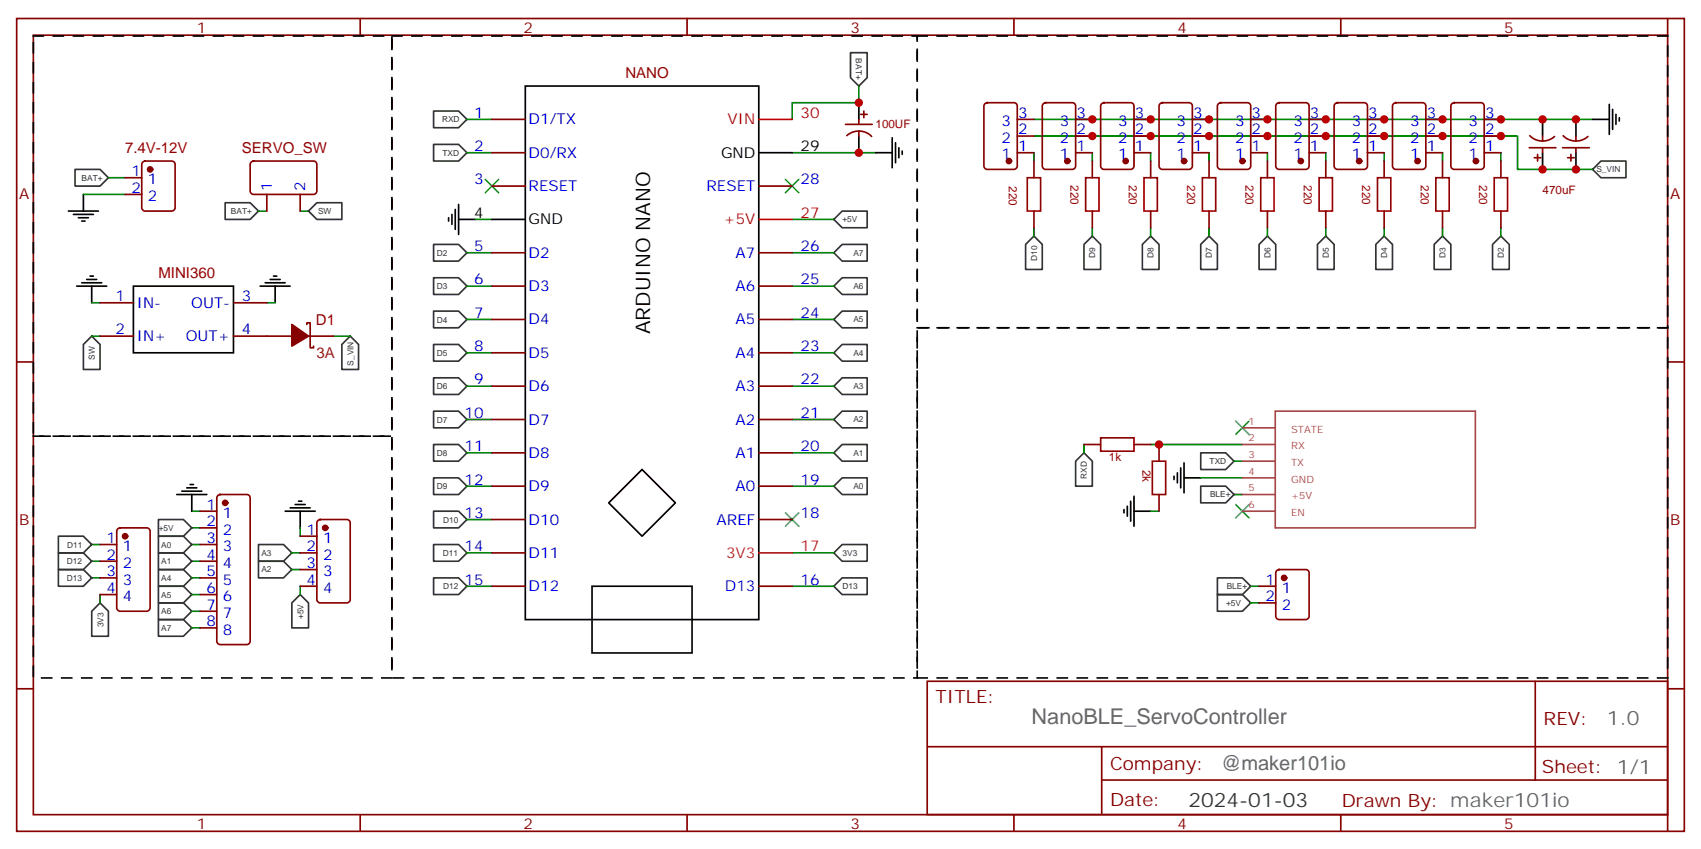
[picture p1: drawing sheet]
<svg xmlns="http://www.w3.org/2000/svg" width="360mm" height="180mm" viewBox="0 0 360 180" stroke-linecap="round" stroke-linejoin="round" font-family="sans-serif">
<g fill="none" stroke="#870000" stroke-width=".35">
<path d="M3.5 3.9h352.8v172h-352.8zM7.1 7.4h345.7v165h-345.7zM76.2 3.9v3.5M145.3 3.9v3.5M214.5 3.9v3.5M283.6 3.9v3.5M352.8 3.9v3.5M26.5 37.6h3.5M30.2 34.3l.5-.2h5.6a.71 .71 0 0 1 .7 .7v9.2a.76 .76 0 0 1-.7 .7h-5.6a.76 .76 0 0 1-.7-.7v-9.2zM53.2 34.3l.4-.2h12.7a.71 .71 0 0 1 .7 .7v5.6a.76 .76 0 0 1-.7 .7h-12.7a.76 .76 0 0 1-.7-.7v-5.6zM104.1 32.3h7M104.1 25.3h7"/>
<path d="M104.1 39.4h7M160.5 39.4h7.1M178.9 26.3h5.6M179.1 28.7a3.8 3.8 0 0 1 5.3 .2M181.7 25.3v1M181.7 27.7v1.1M182 24.2h1.4M182.7 23.5v1.4M208.4 21.9l.4-.2h5.7a.71 .71 0 0 1 .7 .7v12.7a.76 .76 0 0 1-.7 .7h-5.7a.76 .76 0 0 1-.7-.7v-12.7zM215.2 32.3h3.5M215.2 28.8h3.5M215.2 25.3h3.5"/>
<path d="M218.7 34.1v3.5M220.7 21.9l.5-.2h5.6a.71 .71 0 0 1 .7 .7v12.7a.76 .76 0 0 1-.7 .7h-5.6a.76 .76 0 0 1-.7-.7v-12.7zM227.5 32.3h3.6M227.5 28.8h3.6M227.5 25.3h3.6M231.1 34.1v3.5M233.1 21.9l.4-.2h5.7a.71 .71 0 0 1 .7 .7v12.7a.76 .76 0 0 1-.7 .7h-5.7a.76 .76 0 0 1-.7-.7v-12.7zM239.9 32.3h3.5M239.9 28.8h3.5M239.9 25.3h3.5M243.4 34.1v3.5M245.4 21.9l.5-.2h5.6a.71 .71 0 0 1 .7 .7v12.7a.76 .76 0 0 1-.7 .7h-5.6a.76 .76 0 0 1-.7-.7v-12.7z"/>
<path d="M252.2 32.3h3.6M252.2 28.8h3.6M252.2 25.3h3.6M255.8 34.1v3.5M257.8 21.9l.4-.2h5.7a.71 .71 0 0 1 .7 .7v12.7a.76 .76 0 0 1-.7 .7h-5.7a.76 .76 0 0 1-.7-.7v-12.7zM264.6 32.3h3.5M264.6 28.8h3.5M264.6 25.3h3.5M268.1 34.1v3.5M270.1 21.9l.5-.2h5.6a.71 .71 0 0 1 .7 .7v12.7a.76 .76 0 0 1-.7 .7h-5.6a.76 .76 0 0 1-.7-.7v-12.7zM276.9 32.3h3.6M276.9 28.8h3.6"/>
<path d="M276.9 25.3h3.6M280.5 34.1v3.5M282.5 21.9l.4-.2h5.7a.71 .71 0 0 1 .7 .7v12.7a.76 .76 0 0 1-.7 .7h-5.7a.76 .76 0 0 1-.7-.7v-12.7zM289.3 32.3h3.5M289.3 28.8h3.5M289.3 25.3h3.5M292.8 34.1v3.5M294.8 21.9l.5-.2h5.6a.71 .71 0 0 1 .7 .7v12.7a.76 .76 0 0 1-.7 .7h-5.6a.76 .76 0 0 1-.7-.7v-12.7zM301.6 32.3h3.6M301.6 28.8h3.6M301.6 25.3h3.6M305.2 34.1v3.5"/>
<path d="M307.2 21.9l.4-.2h5.7a.71 .71 0 0 1 .7 .7v12.7a.76 .76 0 0 1-.7 .7h-5.7a.76 .76 0 0 1-.7-.7v-12.7zM314 32.3h3.5M314 28.8h3.5M314 25.3h3.5M317.5 34.1v3.5M323.5 31.3h5.6M323.6 28.7a3.8 3.8 0 0 0 5.3 .2M324.6 33.4h1.4M325.3 32.7v1.4M326.3 28.8v1M326.3 31.3v1M330.6 31.3h5.6"/>
<path d="M330.7 28.7a3.8 3.8 0 0 0 5.2 .2M331.6 33.4h1.4M332.3 32.7v1.4M333.4 28.8v1M333.4 31.3v1M26.5 41.1h3.5M56.4 41.1v3.6M63.5 41.1v3.6M104.1 53.5h7M160.5 53.5h7.1M218.7 44.7v3.5M231.1 44.7v3.5"/>
<path d="M243.4 44.7v3.5M255.8 44.7v3.5M268.1 44.7v3.5M280.5 44.7v3.5M292.8 44.7v3.5M305.2 44.7v3.5M317.5 44.7v3.5M3.5 76.6h3.6M21.2 71.1h7M21.2 64.1h7M49.4 71.1h12.3M49.4 64.1h7"/>
<path d="M64.9 68.7v-.4h.7v5.3h.7v-.4M65.3 71.1h5.3M104.1 60.5h7M104.1 67.6h7M104.1 74.6h7M160.5 60.5h7.1M160.5 67.6h7.1M160.5 74.6h7.1M352.8 76.6h3.5M104.1 81.7h7M104.1 88.8h7M104.1 95.8h7"/>
<path d="M160.5 81.7h7.1M160.5 88.8h7.1M160.5 95.8h7.1M229.3 94.1h3.5M239.9 94.1h3.5M245.2 94.1v3.5M21.2 115.2h3.5M21.2 118.7h3.5M24.9 111.9l.5-.2h5.6a.71 .71 0 0 1 .7 .7v16.2a.76 .76 0 0 1-.7 .7h-5.6a.76 .76 0 0 1-.7-.7v-16.2zM42.3 108.2h3.6M42.3 111.7h3.6M42.3 115.2h3.6"/>
<path d="M42.3 118.7h3.6M46.1 104.8l.5-.2h5.6a.71 .71 0 0 1 .7 .7v30.4a.76 .76 0 0 1-.7 .7h-5.6a.76 .76 0 0 1-.7-.7v-30.4zM63.5 117h3.5M63.5 113.5h3.5M67.3 110.1l.4-.2h5.7a.71 .71 0 0 1 .7 .7v16.3a.76 .76 0 0 1-.7 .7h-5.7a.76 .76 0 0 1-.7-.7v-16.3zM104.1 102.9h7M104.1 109.9h7M104.1 117h7M160.5 102.9h7.1M160.5 109.9h7.1M245.2 104.6v3.6M21.2 122.3h3.5"/>
<path d="M21.2 125.8h3.5M42.3 122.3h3.6M42.3 125.8h3.6M42.3 129.3h3.6M42.3 132.9h3.6M63.5 124h3.5M63.5 120.5h3.5M104.1 124h7M160.5 124h7.1M266.3 124h3.6M266.3 127.6h3.6M270.1 120.7l.5-.2h5.6a.71 .71 0 0 1 .7 .7v9.2a.76 .76 0 0 1-.7 .7h-5.6a.76 .76 0 0 1-.7-.7v-9.2z"/>
<path d="M3.5 145.7h3.6M196.1 144.1h156.7v28.3h-156.7zM196.2 158h156.4M233.1 158v14.1M324.8 144.2v20.8M352.8 145.7h3.5M76.2 172.4v3.5M145.3 172.4v3.5M214.5 172.4v3.5M233.1 165h119.5M283.6 172.4v3.5M352.8 172.4v3.5"/>
</g>
<g fill="none" stroke="#333" stroke-width=".35">
<path d="M179.9 11.1h3.5v5.3l-1.7 1.8-1.8-1.8zM15.9 35.8h5.3l1.7 1.8-1.7 1.8h-5.3zM91.7 23.5h5.3l1.8 1.8-1.8 1.7h-5.3zM91.7 30.6h5.3l1.8 1.7-1.8 1.8h-5.3zM338.7 34.1h5.3v3.5h-5.3l-1.8-1.8zM47.6 42.9h5.3l1.8 1.8-1.8 1.7h-5.3zM65.3 44.7l1.7-1.8h5.3v3.5h-5.3zM91.7 51.7h5.3l1.8 1.8-1.8 1.7h-5.3zM91.7 58.8h5.3l1.8 1.7-1.8 1.8h-5.3zM176.4 46.4l1.8-1.7h5.2v3.5h-5.2zM176.4 53.5l1.8-1.8h5.2v3.5h-5.2zM218.7 50l1.8 1.7v5.3h-3.5v-5.3z"/>
<path d="M231.1 50l1.7 1.7v5.3h-3.5v-5.3zM243.4 50l1.8 1.7v5.3h-3.5v-5.3zM255.8 50l1.7 1.7v5.3h-3.5v-5.3zM268.1 50l1.8 1.7v5.3h-3.6v-5.3zM278.7 51.7l1.8-1.7 1.7 1.7v5.3h-3.5zM292.8 50l1.8 1.7v5.3h-3.6v-5.3zM303.4 51.7l1.8-1.7 1.7 1.7v5.3h-3.5zM317.5 50l1.8 1.7v5.3h-3.6v-5.3zM19.4 71.1l1.8 1.8v5.3h-3.6v-5.3zM74.1 71.1l1.7 1.8v5.3h-3.5v-5.3zM91.7 65.8h5.3l1.8 1.8-1.8 1.8h-5.3zM91.7 72.9h5.3l1.8 1.7-1.8 1.8h-5.3z"/>
<path d="M91.7 79.9h5.3l1.8 1.8-1.8 1.8h-5.3zM176.4 60.5l1.8-1.7h5.2v3.5h-5.2zM176.4 67.6l1.8-1.8h5.2v3.6h-5.2zM176.4 74.6l1.8-1.7h5.2v3.5h-5.2zM91.7 87h5.3l1.8 1.8-1.8 1.7h-5.3zM91.7 94.1h5.3l1.8 1.7-1.8 1.8h-5.3zM176.4 81.7l1.8-1.8h5.2v3.6h-5.2zM176.4 88.8l1.8-1.8h5.2v3.5h-5.2zM176.4 95.8l1.8-1.7h5.2v3.5h-5.2zM229.3 95.8l1.8 1.8v5.3h-3.6v-5.3zM254 95.8h5.3l1.8 1.8-1.8 1.7h-5.3zM12.3 113.5h5.3l1.8 1.7-1.8 1.8h-5.3z"/>
<path d="M12.3 117h5.3l1.8 1.7-1.8 1.8h-5.3zM33.5 113.5h5.3l1.8 1.7-1.8 1.8h-5.3zM33.5 117h5.3l1.8 1.7-1.8 1.8h-5.3zM33.5 109.9h5.3l1.8 1.8-1.8 1.8h-5.3zM54.7 115.2h5.3l1.7 1.8-1.7 1.7h-5.3zM54.7 118.7h5.3l1.7 1.8-1.7 1.8h-5.3zM91.7 101.1h5.3l1.8 1.8-1.8 1.7h-5.3zM91.7 108.2h5.3l1.8 1.7-1.8 1.8h-5.3zM91.7 115.2h5.3l1.8 1.8-1.8 1.7h-5.3zM176.4 117l1.8-1.8h5.2v3.5h-5.2zM176.4 102.9l1.8-1.8h5.2v3.5h-5.2zM254 102.9h5.3l1.8 1.7-1.8 1.8h-5.3z"/>
<path d="M12.3 120.5h5.3l1.8 1.8-1.8 1.7h-5.3zM21.2 127.6l1.7 1.7v5.3h-3.5v-5.3zM33.5 120.5h5.3l1.8 1.8-1.8 1.7h-5.3zM33.5 124h5.3l1.8 1.8-1.8 1.8h-5.3zM33.5 127.6h5.3l1.8 1.7-1.8 1.8h-5.3zM33.5 131.1h5.3l1.8 1.8-1.8 1.7h-5.3zM63.5 125.8l1.8 1.8v5.3h-3.6v-5.3zM91.7 122.3h5.3l1.8 1.7-1.8 1.8h-5.3zM176.4 124l1.8-1.7h5.2v3.5h-5.2zM257.5 125.8h5.3l1.8 1.8-1.8 1.7h-5.3zM257.5 122.3h5.3l1.8 1.7-1.8 1.8h-5.3z"/>
</g>
<g fill="none" stroke="#008700" stroke-width=".35">
<path d="M181.7 18.2v3.5h-14.1v3.6M22.9 37.6h3.6M98.8 32.3h5.3M98.8 25.3h5.3M167.6 32.3h17.6M218.7 28.8h102.3v7h15.9M218.7 25.3h118.2M218.7 32.3v1.8M231.1 32.3v1.8M243.4 32.3v1.8M255.8 32.3v1.8M268.1 32.3v1.8"/>
<path d="M280.5 32.3v1.8M292.8 32.3v1.8M305.2 32.3v1.8M317.5 32.3v1.8M17.6 41.1h8.9M54.7 44.7h1.7M63.5 44.7h1.8M98.8 53.5h5.3M100.5 46.4h3.6M167.6 46.4h8.8M167.6 53.5h8.8M218.7 48.2v1.8"/>
<path d="M231.1 48.2v1.8M243.4 48.2v1.8M255.8 48.2v1.8M268.1 48.2v1.8M280.5 48.2v1.8M292.8 48.2v1.8M305.2 48.2v1.8M317.5 48.2v1.8M19.4 71.1h1.8M19.4 64.1h1.8M56.4 64.1h1.8M70.6 71.1h3.5"/>
<path d="M98.8 60.5h5.3M98.8 67.6h5.3M98.8 74.6h5.3M167.6 60.5h8.8M167.6 67.6h8.8M167.6 74.6h8.8M98.8 81.7h5.3M98.8 88.8h5.3M98.8 95.8h5.3M167.6 81.7h8.8M167.6 88.8h8.8M167.6 95.8h8.8"/>
<path d="M229.3 94.1v1.7M243.4 94.1h19.4M261.1 97.6h1.7M19.4 115.2h1.8M19.4 118.7h1.8M40.6 115.2h1.7M40.6 118.7h1.7M40.6 108.2h1.7M40.6 111.7h1.7M61.7 117h1.8M63.5 111.7v1.8M98.8 102.9h5.3"/>
<path d="M98.8 109.9h5.3M98.8 117h5.3M167.6 102.9h8.8M167.6 117h8.8M243.4 108.2h1.8M254 101.1h8.8M261.1 104.6h1.7M19.4 122.3h1.8M21.2 125.8v1.8M40.6 122.3h1.7M40.6 125.8h1.7M40.6 129.3h1.7"/>
<path d="M40.6 132.9h1.7M61.7 120.5h1.8M63.5 124v1.8M98.8 124h5.3M167.6 124h8.8M264.6 124h1.7M264.6 127.6h1.7"/>
</g>
<path d="M7.1 7.6h75.8v84.7h-75.8zM82.9 7.6h111.1v135.8h-111.1zM194 7.6h158.8v61.8h-158.8zM194 69.4h158.8v74h-158.8zM7.1 92.3h75.8v51.1h-75.8z" fill="none" stroke="#000" stroke-width=".35" stroke-dasharray="2.1 2.1"/>
<path d="M102.7 38l2.8 2.8M105.5 38l-2.8 2.8M166.2 38l2.8 2.8M169 38l-2.8 2.8M261.4 89.1l2.8 2.8M264.2 89.1l-2.8 2.8M166.2 108.5l2.8 2.8M169 108.5l-2.8 2.8M261.4 106.8l2.8 2.8M264.2 106.8l-2.8 2.8" fill="none" stroke="#3c3" stroke-width=".35"/>
<g fill="none" stroke="#000" stroke-width=".35">
<path d="M111.1 18.2h49.4v112.9h-49.4zM160.5 32.3h7.1M181.7 21.7v3.6M181.7 28.8v3.5M185.2 32.3h3.5M188.7 29.1v6.4M189.4 30.2v4.2M190.1 31.3v2.1M190.9 32v.7M326.3 25.3v3.5M326.3 32.3v3.5M333.4 25.3v3.5"/>
<path d="M333.4 32.3v3.5M336.9 25.3h3.5M340.4 22.1v6.3M341.1 23.1v4.3M341.8 24.2v2.1M342.5 24.9v.7M14.5 44.7h6.3M15.5 45.4h4.3M16.6 46.1h2.1M17.3 46.8h.7M17.3 59.8h4.2M17.6 41.1v3.6"/>
<path d="M18.3 59.1h2.2M19 58.4h.8M56.1 59.8h4.2M57.1 59.1h2.2M57.9 58.4h.7M94.9 46.1v.7M95.6 45.4v2.1M96.3 44.3v4.2M97 46.4h3.5M97 43.3v6.3M104.1 46.4h7M16.2 60.5h6.4"/>
<path d="M19.4 60.5v3.6M28.2 60.5h21.2v14.1h-21.2zM55 60.5h6.4M58.2 60.5v3.6M135.8 99.3l7.1 7.1-7.1 7.1-7-7.1zM249.8 99v4.2M250.5 97.9v6.4M37.4 104.6h6.3M38.5 103.9h4.2M39.5 103.2h2.1M40.2 102.5h.7M40.6 104.6v3.6"/>
<path d="M60.3 108.2h6.4M61.4 107.5h4.2M62.4 106.8h2.2M63.1 106h.8M63.5 108.2v3.5M237.8 107.8v.7M238.5 107.1v2.1M239.2 106v4.3M239.9 108.2h3.5M239.9 105v6.3M248.4 100.8v.7M249.1 100v2.2"/>
<path d="M250.5 101.1h3.5M125.2 124h21.2v14.1h-21.2z"/>
</g>
<g fill="#870000" stroke="#870000" stroke-width=".35">
<path d="M61.7 68.7l3.6 2.4-3.6 2.1z"/>
<circle cx="31.7" cy="35.8" r=".53"/>
<circle cx="213.4" cy="34.1" r=".53"/>
<circle cx="225.8" cy="34.1" r=".53"/>
<circle cx="238.1" cy="34.1" r=".53"/>
<circle cx="250.5" cy="34.1" r=".53"/>
<circle cx="262.8" cy="34.1" r=".53"/>
<circle cx="275.2" cy="34.1" r=".53"/>
<circle cx="287.5" cy="34.1" r=".53"/>
<circle cx="299.9" cy="34.1" r=".53"/>
<circle cx="312.2" cy="34.1" r=".53"/>
<circle cx="68.8" cy="111.7" r=".53"/>
<circle cx="47.6" cy="106.4" r=".53"/>
<circle cx="26.5" cy="113.5" r=".53"/>
<circle cx="271.6" cy="122.3" r=".53"/>
</g>
<path d="M217.3 37.6h2.8v7.1h-2.8zM229.7 37.6h2.8v7.1h-2.8zM242 37.6h2.8v7.1h-2.8zM254.4 37.6h2.8v7.1h-2.8zM266.7 37.6h2.8v7.1h-2.8zM279 37.6h2.9v7.1h-2.9zM291.4 37.6h2.8v7.1h-2.8zM303.7 37.6h2.9v7.1h-2.9zM316.1 37.6h2.8v7.1h-2.8zM232.8 92.6h7.1v2.9h-7.1zM243.8 97.6h2.8v7h-2.8z" fill="none" stroke="#a10000" stroke-width=".35"/>
<path d="M262.8 90.5h7M262.8 94.1h7M262.8 97.6h7M269.8 87h42.3v24.7h-42.3zM262.8 101.1h7M262.8 104.6h7M262.8 108.2h7" fill="none" stroke="#a64a4a" stroke-width=".35"/>
<path d="M160.5 46.4h7.1M160.5 117h7.1" fill="none" stroke="#f03" stroke-width=".35"/>
<path d="M160.5 25.3h7.1" fill="none" stroke="#f00" stroke-width=".35"/>
<g fill="#c00">
<circle cx="181.7" cy="21.7" r=".88"/>
<circle cx="181.7" cy="32.3" r=".88"/>
<circle cx="326.3" cy="25.3" r=".88"/>
<circle cx="317.5" cy="25.3" r=".88"/>
<circle cx="305.2" cy="25.3" r=".88"/>
<circle cx="292.8" cy="25.3" r=".88"/>
<circle cx="280.5" cy="25.3" r=".88"/>
<circle cx="268.1" cy="25.3" r=".88"/>
<circle cx="255.8" cy="25.3" r=".88"/>
<circle cx="243.4" cy="25.3" r=".88"/>
<circle cx="333.4" cy="35.8" r=".88"/>
<circle cx="326.3" cy="35.8" r=".88"/>
<circle cx="317.5" cy="28.8" r=".88"/>
<circle cx="305.2" cy="28.8" r=".88"/>
<circle cx="292.8" cy="28.8" r=".88"/>
<circle cx="280.5" cy="28.8" r=".88"/>
<circle cx="268.1" cy="28.8" r=".88"/>
<circle cx="255.8" cy="28.8" r=".88"/>
<circle cx="243.4" cy="28.8" r=".88"/>
<circle cx="333.4" cy="25.3" r=".88"/>
<circle cx="231.1" cy="25.3" r=".88"/>
<circle cx="231.1" cy="28.8" r=".88"/>
<circle cx="245.2" cy="94.1" r=".88"/>
</g>
<text font-size="4.6" fill="#666" x="218.2" y="153.2">NanoBLE_ServoController</text>
<text font-size="4.2" x="137.5" y="70.7" transform="rotate(-90 137.5 70.7)">ARDUINO NANO</text>
<g font-size="4.2" fill="#666">
<text x="339.9" y="153.4">1.0</text>
<text x="258.3" y="163">@maker101io</text>
</g>
<text font-size="4.2" fill="#333" x="251.4" y="170.8">2024-01-03</text>
<g font-size="3.9" fill="#800">
<text x="197.9" y="148.7">TITLE:</text>
<text x="326.5" y="153.4">REV:</text>
<text x="234.8" y="162.9">Company:</text>
<text x="326.2" y="163.5">Sheet: 1/1</text>
<text x="234.8" y="170.6">Date:</text>
<text x="283.9" y="170.7">Drawn By: maker101io</text>
</g>
<g font-size="3.2" fill="#800">
<text x="41.6" y="6.9">1</text>
<text x="110.8" y="6.9">2</text>
<text x="179.9" y="6.9">3</text>
<text x="249.1" y="6.9">4</text>
<text x="318.2" y="6.9">5</text>
<text x="4.1" y="42">A</text>
<text x="353.3" y="42">A</text>
<text x="4.1" y="111.2">B</text>
<text x="353.3" y="111.2">B</text>
<text x="41.6" y="175.4">1</text>
<text x="110.8" y="175.4">2</text>
<text x="179.9" y="175.4">3</text>
<text x="249.1" y="175.4">4</text>
<text x="318.2" y="175.4">5</text>
</g>
<g font-size="3.2" fill="#900">
<text x="132.3" y="16.4">NANO</text>
<text x="26.5" y="32.3">7.4V-12V</text>
<text x="51.2" y="32.3">SERVO_SW</text>
<text x="33.5" y="58.8">MINI360</text>
<text x="66.8" y="68.7">D1</text>
</g>
<g font-size="3.2" fill="#00f">
<text x="100.3" y="24.9">1</text>
<text x="111.8" y="26.3">D1/TX</text>
<text x="211.9" y="26.7">3</text>
<text x="215.4" y="28.4">2</text>
<text x="215.4" y="24.9">3</text>
<text x="224.2" y="26.7">3</text>
<text x="227.7" y="28.4">2</text>
<text x="227.7" y="24.9">3</text>
<text x="236.6" y="26.7">3</text>
<text x="240.1" y="28.4">2</text>
<text x="240.1" y="24.9">3</text>
<text x="248.9" y="26.7">3</text>
<text x="252.4" y="28.4">2</text>
<text x="252.4" y="24.9">3</text>
<text x="261.3" y="26.7">3</text>
<text x="264.8" y="28.4">2</text>
<text x="264.8" y="24.9">3</text>
<text x="273.6" y="26.7">3</text>
<text x="277.1" y="28.4">2</text>
<text x="277.1" y="24.9">3</text>
<text x="286" y="26.7">3</text>
<text x="289.5" y="28.4">2</text>
<text x="289.5" y="24.9">3</text>
<text x="298.3" y="26.7">3</text>
<text x="301.8" y="28.4">2</text>
<text x="301.8" y="24.9">3</text>
<text x="310.6" y="26.7">3</text>
<text x="314.1" y="28.4">2</text>
<text x="314.1" y="24.9">3</text>
<text x="100.3" y="32">2</text>
<text x="111.8" y="33.4">D0/RX</text>
<text x="211.9" y="33.7">1</text>
<text x="211.9" y="30.2">2</text>
<text x="215.4" y="32">1</text>
<text x="224.2" y="33.7">1</text>
<text x="224.2" y="30.2">2</text>
<text x="227.7" y="32">1</text>
<text x="236.6" y="33.7">1</text>
<text x="236.6" y="30.2">2</text>
<text x="240.1" y="32">1</text>
<text x="248.9" y="33.7">1</text>
<text x="248.9" y="30.2">2</text>
<text x="252.4" y="32">1</text>
<text x="261.3" y="33.7">1</text>
<text x="261.3" y="30.2">2</text>
<text x="264.8" y="32">1</text>
<text x="273.6" y="33.7">1</text>
<text x="273.6" y="30.2">2</text>
<text x="277.1" y="32">1</text>
<text x="286" y="33.7">1</text>
<text x="286" y="30.2">2</text>
<text x="289.5" y="32">1</text>
<text x="298.3" y="33.7">1</text>
<text x="298.3" y="30.2">2</text>
<text x="301.8" y="32">1</text>
<text x="310.6" y="33.7">1</text>
<text x="310.6" y="30.2">2</text>
<text x="314.1" y="32">1</text>
<text x="27.8" y="37.3">1</text>
<text x="27.8" y="40.8">2</text>
<text x="31.3" y="39">1</text>
<text x="57.5" y="40.4" transform="rotate(-90 57.5 40.4)">1</text>
<text x="64.6" y="40.4" transform="rotate(-90 64.6 40.4)">2</text>
<text x="100.3" y="39">3</text>
<text x="111.8" y="40.4">RESET</text>
<text x="149.5" y="40.4">RESET</text>
<text x="169.3" y="39">28</text>
<text x="31.3" y="42.5">2</text>
<text x="100.3" y="53.1">5</text>
<text x="169.3" y="53.1">26</text>
<text x="111.8" y="54.5">D2</text>
<text x="155.6" y="54.5">A7</text>
<text x="24.4" y="63.7">1</text>
<text x="28.9" y="65.1">IN-</text>
<text x="40.5" y="65.1">OUT-</text>
<text x="51.2" y="63.7">3</text>
<text x="100.3" y="60.2">6</text>
<text x="111.8" y="61.6">D3</text>
<text x="155.6" y="61.6">A6</text>
<text x="169.3" y="60.2">25</text>
<text x="24.4" y="70.8">2</text>
<text x="51.2" y="70.8">4</text>
<text x="100.3" y="67.2">7</text>
<text x="111.8" y="68.7">D4</text>
<text x="155.6" y="68.7">A5</text>
<text x="169.3" y="67.2">24</text>
<text x="28.9" y="72.2">IN+</text>
<text x="39.3" y="72.2">OUT+</text>
<text x="100.3" y="74.3">8</text>
<text x="111.8" y="75.7">D5</text>
<text x="155.6" y="75.7">A4</text>
<text x="169.3" y="74.3">23</text>
<text x="100.3" y="81.4">9</text>
<text x="111.8" y="82.8">D6</text>
<text x="155.6" y="82.8">A3</text>
<text x="169.3" y="81.4">22</text>
<text x="98.3" y="88.4">10</text>
<text x="111.8" y="89.8">D7</text>
<text x="155.6" y="89.8">A2</text>
<text x="169.3" y="88.4">21</text>
<text x="98.3" y="95.5">11</text>
<text x="169.3" y="95.5">20</text>
<text x="111.8" y="96.9">D8</text>
<text x="155.6" y="96.9">A1</text>
<text x="43.7" y="107.8">1</text>
<text x="98.3" y="102.5">12</text>
<text x="111.8" y="103.9">D9</text>
<text x="155.6" y="103.9">A0</text>
<text x="169.3" y="102.5">19</text>
<text x="43.7" y="111.3">2</text>
<text x="47.2" y="109.6">1</text>
<text x="47.2" y="113.1">2</text>
<text x="64.8" y="113.1">1</text>
<text x="98.3" y="109.6">13</text>
<text x="111.8" y="111">D10</text>
<text x="151.6" y="111">AREF</text>
<text x="169.3" y="109.6">18</text>
<text x="22.5" y="114.9">1</text>
<text x="22.5" y="118.4">2</text>
<text x="26" y="116.6">1</text>
<text x="43.7" y="114.9">3</text>
<text x="43.7" y="118.4">4</text>
<text x="47.2" y="116.6">3</text>
<text x="64.8" y="116.6">2</text>
<text x="68.3" y="114.9">1</text>
<text x="68.3" y="118.4">2</text>
<text x="98.3" y="116.6">14</text>
<text x="111.8" y="118">D11</text>
<text x="22.5" y="121.9">3</text>
<text x="22.5" y="125.4">4</text>
<text x="26" y="120.2">2</text>
<text x="26" y="123.7">3</text>
<text x="43.7" y="121.9">5</text>
<text x="43.7" y="125.4">6</text>
<text x="47.2" y="120.2">4</text>
<text x="47.2" y="123.7">5</text>
<text x="64.8" y="120.2">3</text>
<text x="64.8" y="123.7">4</text>
<text x="68.3" y="121.9">3</text>
<text x="68.3" y="125.4">4</text>
<text x="98.3" y="123.7">15</text>
<text x="111.8" y="125.1">D12</text>
<text x="153.3" y="125.1">D13</text>
<text x="169.3" y="123.7">16</text>
<text x="267.7" y="123.7">1</text>
<text x="271.2" y="125.4">1</text>
<text x="26" y="127.2">4</text>
<text x="43.7" y="129">7</text>
<text x="47.2" y="127.2">6</text>
<text x="47.2" y="130.7">7</text>
<text x="267.7" y="127.2">2</text>
<text x="271.2" y="129">2</text>
<text x="43.7" y="132.5">8</text>
<text x="47.2" y="134.3">8</text>
</g>
<g font-size="3.2" fill="#f00">
<text x="153.9" y="26.3">VIN</text>
<text x="169.3" y="24.9">30</text>
<text x="153" y="47.5">+5V</text>
<text x="169.3" y="46.1">27</text>
</g>
<g font-size="3.2">
<text x="152.5" y="33.4">GND</text>
<text x="169.3" y="32">29</text>
<text x="100.3" y="46.1">4</text>
<text x="111.8" y="47.5">GND</text>
</g>
<text font-size="3.2" fill="#930" x="66.9" y="75.7">3A</text>
<g font-size="3.2" fill="#f03">
<text x="153.6" y="118">3V3</text>
<text x="169.3" y="116.6">17</text>
</g>
<g font-size="2.5" fill="#900">
<text x="185.2" y="27">100UF</text>
<text x="213.4" y="39.4" transform="rotate(90 213.4 39.4)">220</text>
<text x="226.5" y="39.2" transform="rotate(90 226.5 39.2)">220</text>
<text x="238.8" y="39.2" transform="rotate(90 238.8 39.2)">220</text>
<text x="251.1" y="39.2" transform="rotate(90 251.1 39.2)">220</text>
<text x="263.5" y="39.2" transform="rotate(90 263.5 39.2)">220</text>
<text x="275.8" y="39.2" transform="rotate(90 275.8 39.2)">220</text>
<text x="288.2" y="39.2" transform="rotate(90 288.2 39.2)">220</text>
<text x="300.5" y="39.2" transform="rotate(90 300.5 39.2)">220</text>
<text x="312.9" y="39.2" transform="rotate(90 312.9 39.2)">220</text>
<text x="326.3" y="41.1">470uF</text>
<text x="234.6" y="97.6">1k</text>
<text x="241.7" y="99.3" transform="rotate(90 241.7 99.3)">2k</text>
</g>
<g font-size="2.1" fill="#a54b4b">
<text x="264.1" y="89.8">1</text>
<text x="264.1" y="93.4">2</text>
<text x="273.1" y="91.6">STATE</text>
<text x="273.1" y="95.1">RX</text>
<text x="264.1" y="96.9">3</text>
<text x="264.1" y="100.4">4</text>
<text x="273.1" y="98.6">TX</text>
<text x="264.1" y="103.9">5</text>
<text x="264.1" y="107.5">6</text>
<text x="273.1" y="102.1">GND</text>
<text x="273.1" y="105.7">+5V</text>
<text x="273.1" y="109.2">EN</text>
</g>
<g font-size="1.8" fill="#333">
<text x="181" y="12.4" transform="rotate(90 181 12.4)">BAT+</text>
<text x="93.5" y="25.9">RXD</text>
<text x="93.6" y="32.9">TXD</text>
<text x="17.3" y="38.3">BAT+</text>
<text x="337.7" y="36.5">S_VIN</text>
<text x="48.8" y="45.3">BAT+</text>
<text x="67.3" y="45.4">SW</text>
<text x="178.2" y="47">+5V</text>
<text x="92.4" y="54.1">D2</text>
<text x="180.5" y="54.1">A7</text>
<text x="219.4" y="55.2" transform="rotate(-90 219.4 55.2)">D10</text>
<text x="231.7" y="54.7" transform="rotate(-90 231.7 54.7)">D9</text>
<text x="244" y="54.7" transform="rotate(-90 244 54.7)">D8</text>
<text x="256.4" y="54.7" transform="rotate(-90 256.4 54.7)">D7</text>
<text x="268.7" y="54.7" transform="rotate(-90 268.7 54.7)">D6</text>
<text x="281.1" y="54.7" transform="rotate(-90 281.1 54.7)">D5</text>
<text x="293.4" y="54.7" transform="rotate(-90 293.4 54.7)">D4</text>
<text x="305.8" y="54.7" transform="rotate(-90 305.8 54.7)">D3</text>
<text x="318.1" y="54.7" transform="rotate(-90 318.1 54.7)">D2</text>
<text x="92.4" y="61.2">D3</text>
<text x="180.5" y="61.2">A6</text>
<text x="92.4" y="68.3">D4</text>
<text x="180.5" y="68.2">A5</text>
<text x="20" y="76.2" transform="rotate(-90 20 76.2)">SW</text>
<text x="74.8" y="77.4" transform="rotate(-90 74.8 77.4)">S_VIN</text>
<text x="92.4" y="75.3">D5</text>
<text x="180.5" y="75.3">A4</text>
<text x="92.4" y="82.4">D6</text>
<text x="180.5" y="82.3">A3</text>
<text x="92.4" y="89.4">D7</text>
<text x="180.5" y="89.4">A2</text>
<text x="92.4" y="96.5">D8</text>
<text x="180.5" y="96.4">A1</text>
<text x="229.9" y="101.3" transform="rotate(-90 229.9 101.3)">RXD</text>
<text x="255.9" y="98.2">TXD</text>
<text x="92.4" y="103.5">D9</text>
<text x="180.5" y="103.5">A0</text>
<text x="256" y="105.3">BLE+</text>
<text x="33.6" y="112.3">+5V</text>
<text x="93.7" y="110.6">D10</text>
<text x="14.1" y="119.4">D12</text>
<text x="14.2" y="115.9">D11</text>
<text x="34.1" y="115.8">A0</text>
<text x="34.1" y="119.4">A1</text>
<text x="55.3" y="117.6">A3</text>
<text x="93.7" y="117.6">D11</text>
<text x="178.2" y="117.6">3V3</text>
<text x="14.1" y="122.9">D13</text>
<text x="34.1" y="122.9">A4</text>
<text x="55.3" y="121.1">A2</text>
<text x="93.7" y="124.7">D12</text>
<text x="178.2" y="124.7">D13</text>
<text x="259.5" y="124.7">BLE+</text>
<text x="34.1" y="126.4">A5</text>
<text x="34.1" y="130">A6</text>
<text x="64.2" y="131" transform="rotate(-90 64.2 131)">+5V</text>
<text x="259.4" y="128.2">+5V</text>
<text x="21.9" y="132.8" transform="rotate(-90 21.9 132.8)">3V3</text>
<text x="34.1" y="133.5">A7</text>
</g>
</svg>
